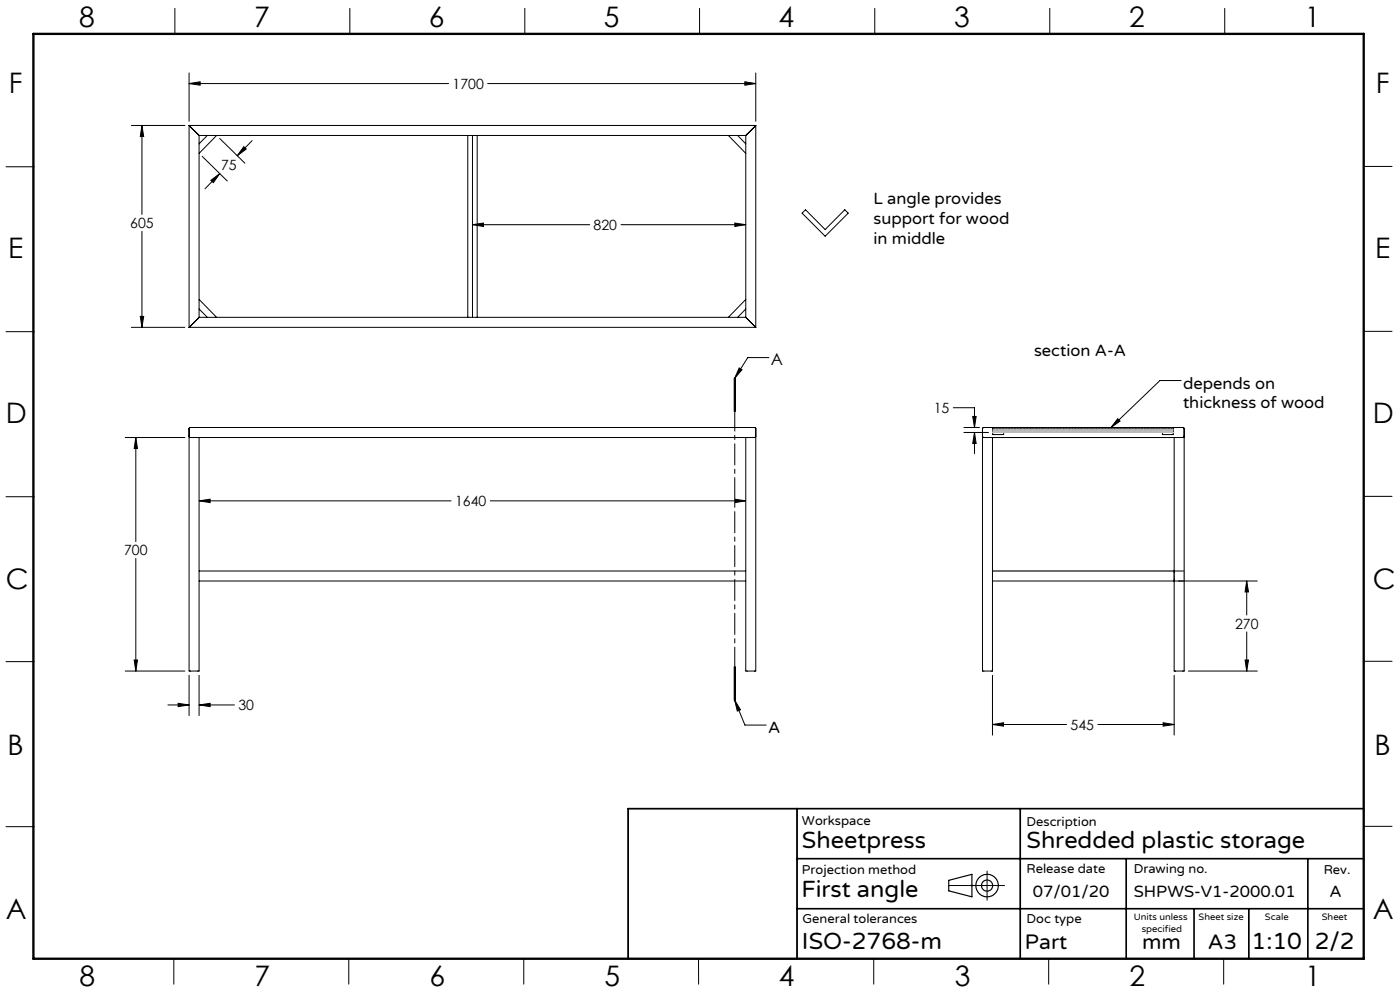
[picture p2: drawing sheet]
<svg xmlns="http://www.w3.org/2000/svg" width="420mm" height="297mm" viewBox="0 0 420 297" stroke-linecap="round" stroke-linejoin="round" font-family="sans-serif">
<g fill="none" stroke="#000" stroke-width=".35">
<path d="M284.6 263.8l7-1.8v6.8l-7-1.8z"/>
<circle cx="296.1" cy="265.4" r="1.66"/>
<circle cx="296.1" cy="265.4" r="3.4"/>
</g>
<g fill="none" stroke="#c0c0c0" stroke-width=".3">
<path d="M297.8 129.6h54.1M297.8 128.1h54.2M298.2 128.5l-.4 .4M298.7 128.5l-.9 .9M299.1 128.5l-1.1 1.1M299.6 128.5l-1.1 1.1M300 128.5l-1.1 1.1M300.5 128.5l-1.1 1.1M300.9 128.5l-1.1 1.1M301.4 128.5l-1.1 1.1M301.8 128.5l-1.1 1.1M302.3 128.5l-1.1 1.1"/>
<path d="M302.7 128.5l-1.1 1.1M303.2 128.5l-1.1 1.1M303.6 128.5l-1.1 1.1M304.1 128.5l-1.1 1.1M304.5 128.5l-1.1 1.1M305 128.5l-1.1 1.1M305.4 128.5l-1.1 1.1M305.9 128.5l-1.1 1.1M306.3 128.5l-1.1 1.1M306.8 128.5l-1.1 1.1M307.2 128.5l-1.1 1.1M307.7 128.5l-1.1 1.1"/>
<path d="M308.1 128.5l-1.1 1.1M308.6 128.5l-1.2 1.1M309 128.5l-1.1 1.1M309.5 128.5l-1.1 1.1M309.9 128.5l-1.1 1.1M310.4 128.5l-1.2 1.1M310.8 128.5l-1.1 1.1M311.3 128.5l-1.1 1.1M311.7 128.5l-1.1 1.1M312.1 128.5l-1.1 1.1M312.6 128.5l-1.1 1.1M313.1 128.5l-1.1 1.1"/>
<path d="M313.5 128.5l-1.1 1.1M313.9 128.5l-1.1 1.1M314.4 128.5l-1.1 1.1M314.9 128.5l-1.1 1.1M315.3 128.5l-1.1 1.1M315.7 128.5l-1.1 1.1M316.2 128.5l-1.1 1.1M316.7 128.5l-1.1 1.1M317.1 128.5l-1.1 1.1M317.5 128.5l-1.1 1.1M318 128.5l-1.1 1.1M318.5 128.5l-1.2 1.1"/>
<path d="M318.9 128.5l-1.1 1.1M319.3 128.5l-1.1 1.1M319.8 128.5l-1.1 1.1M320.3 128.5l-1.2 1.1M320.7 128.5l-1.1 1.1M321.1 128.5l-1.1 1.1M321.6 128.5l-1.1 1.1M322 128.5l-1.1 1.1M322.5 128.5l-1.1 1.1M322.9 128.5l-1.1 1.1M323.4 128.5l-1.1 1.1M323.8 128.5l-1.1 1.1"/>
<path d="M324.3 128.5l-1.1 1.1M324.7 128.5l-1.1 1.1M325.2 128.5l-1.1 1.1M325.6 128.5l-1.1 1.1M326.1 128.5l-1.1 1.1M326.5 128.5l-1.1 1.1M327 128.5l-1.1 1.1M327.4 128.5l-1.1 1.1M327.9 128.5l-1.1 1.1M328.3 128.5l-1.1 1.1M328.8 128.5l-1.1 1.1M329.2 128.5l-1.1 1.1"/>
<path d="M329.7 128.5l-1.1 1.1M330.1 128.5l-1.1 1.1M330.6 128.5l-1.1 1.1M331 128.5l-1.1 1.1M331.5 128.5l-1.1 1.1M331.9 128.5l-1.1 1.1M332.4 128.5l-1.1 1.1M332.8 128.5l-1.1 1.1M333.3 128.5l-1.1 1.1M333.7 128.5l-1.1 1.1M334.2 128.5l-1.1 1.1M334.6 128.5l-1.1 1.1"/>
<path d="M335.1 128.5l-1.2 1.1M335.5 128.5l-1.1 1.1M336 128.5l-1.1 1.1M336.4 128.5l-1.1 1.1M336.9 128.5l-1.2 1.1M337.3 128.5l-1.1 1.1M337.7 128.5l-1 1.1M338.2 128.5l-1.1 1.1M338.6 128.5l-1.1 1.1M339.1 128.5l-1.1 1.1M339.5 128.5l-1 1.1M340 128.5l-1.1 1.1"/>
<path d="M340.4 128.5l-1.1 1.1M340.9 128.5l-1.1 1.1M341.3 128.5l-1 1.1M341.8 128.5l-1.1 1.1M342.2 128.5l-1.1 1.1M342.7 128.5l-1.1 1.1M343.1 128.5l-1 1.1M343.6 128.5l-1.1 1.1M344 128.5l-1.1 1.1M344.5 128.5l-1.1 1.1M344.9 128.5l-1.1 1.1M345.4 128.5l-1.1 1.1"/>
<path d="M345.8 128.5l-1.1 1.1M346.3 128.5l-1.1 1.1M346.7 128.5l-1.1 1.1M347.2 128.5l-1.1 1.1M347.6 128.5l-1.1 1.1M348.1 128.5l-1.1 1.1M348.5 128.5l-1.1 1.1M349 128.5l-1.1 1.1M349.4 128.5l-1.1 1.1M349.9 128.5l-1.1 1.1M350.3 128.5l-1.1 1.1M350.8 128.5l-1.1 1.1"/>
<path d="M351.2 128.5l-1.1 1.1M351.7 128.5l-1.1 1.1M352 128.7l-1 .9M352 129.1l-.5 .5M352.2 172.4v-1.3h-54.5v1.5M355.2 171.1v3M291.1 265.4h1M291.2 265l.7 .7M291.6 264.9v1M291.9 265l-.7 .7"/>
</g>
<g fill="none" stroke="#000" stroke-width=".3">
<path d="M52.5 2.5v7.7M105 2.5v7.7M157.4 2.5v7.7M209.9 2.5v7.7M262.4 2.5v7.7M314.9 2.5v7.7M367.4 2.5v7.7M39.4 37.6h16.1M42.6 37.6v26.7M42.6 37.6l.5 3.3h-1zM56.7 21.9v14.4M56.7 25h77.9"/>
<path d="M56.7 25l3.3-.5v1zM56.7 37.6l2.6 2.6M56.7 37.6v60.5M56.7 37.6h170M146.3 25h80.4M223.4 24.5l3.3 .5-3.3 .5zM226.3 38l-2.6 2.6M226.7 21.9v14.4M226.7 37.6l-.4 .4M226.7 37.6v60.5M1.8 50h8.5M59.3 40.2l.4 .4"/>
<path d="M59.7 40.6v54.5M59.7 40.6h164M60.6 46.8l7.6 7.5M62.2 40.6l-2.5 2.5M63.3 54l2.6-2-1.9 2.7zM65 40.6l-5.3 5.4M65.9 41.5l7.5 7.4M65.9 52l-4.4 4.6M73.1 44l.8 .7-2.7 2zM75.6 42.2l-4.4 4.5M140.3 40.6v54.5M141.7 40.6v54.5"/>
<path d="M143.2 40.6v54.5M218.5 40.6l5.2 5.4M221.3 40.6l2.4 2.5M223.7 40.6v54.5M409.1 49.9h8.5M42.6 69.3v28.8M141.7 67.3l3.3-.5v1.1zM141.7 67.3h35.2M186.3 67.3h37.4M220.5 66.8l3.2 .5-3.2 .6zM241.7 62.9l5.8 5.9 5.9-5.9 1.1 1-7 6.9-6.9-6.9zM1.8 99.4h8.5"/>
<path d="M39.4 98.1h16.1M42.1 94.8h1l-.5 3.3zM56.7 98.1h170M59.3 95.5l-2.6 2.6M59.7 95.1l-.4 .4M59.7 95.1h164M59.7 92.6l2.5 2.5M59.7 89.7l5.3 5.4M223.7 95.1l.5 .4M223.7 92.6l-2.4 2.5M223.7 89.7l-5.2 5.4M224.2 95.5l2.1 2.2"/>
<path d="M226.3 97.7l.4 .4M409.1 99.3h8.5M220.3 113.3v10M220.4 113.3v10M220.6 113.3v10M221.8 110.3l.8 .5-2.2 2.5zM230.7 107.2h-6.4l-3.9 6.1M354.3 114h-6.3l-14.7 14.1M37.6 131.1h17.9M40.7 131.1v31.2M40.7 131.1l.5 3.3h-.9zM57.2 131.1h-.5v70h3v-70"/>
<path d="M57.2 131.1h2.5M59.7 131.1h164M140.5 131.1h.1M142.9 131.1h.1M223.7 131.1v70h3v-70h-.4M223.7 131.1h2.6M226.7 130.7v-2.3l-.3-.3h-169.4l-.3 .4v2.2l.5 .4M226.7 130.7l-.4 .4M286 122.2h6.3v5.9M289.2 129.6h7.3M289.2 128.1h4.7M291.8 124.8h1l-.5 3.3z"/>
<path d="M292.3 129.6v6.4M292.3 129.6l.5 3.3h-1zM294.7 130.7v-2.3l.4-.3h59.9l.2 .3v2.4l-.3 .3M294.7 130.7l.4 .4M295.1 131.1h-.4v70h3v-27M295.1 131.1h2.6M297.7 131.1v40M297.7 131.1h54.5M297.8 128.1v2.1h3.3v-.6M298.2 128.1l-.4 .4M298.6 128.1l-.8 .8M299.1 128.1l-1.3 1.3"/>
<path d="M299.5 128.1l-1.5 1.5M300 128.1l-1.5 1.5M300.4 128.1l-1.5 1.5M300.9 128.1l-1.5 1.5M301.3 128.1l-1.5 1.5M301.8 128.1l-1.5 1.5M302.2 128.1l-1.5 1.5M302.7 128.1l-1.5 1.5M303.1 128.1l-1.5 1.5M303.6 128.1l-1.5 1.5M304 128.1l-1.5 1.5M304.5 128.1l-1.5 1.5"/>
<path d="M304.9 128.1l-1.5 1.5M305.4 128.1l-1.5 1.5M305.8 128.1l-1.5 1.5M306.3 128.1l-1.5 1.5M306.7 128.1l-1.5 1.5M307.2 128.1l-1.5 1.5M307.6 128.1l-1.5 1.5M308.1 128.1l-1.5 1.5M308.5 128.1l-1.5 1.5M309 128.1l-1.6 1.5M309.4 128.1l-1.5 1.5M309.8 128.1l-1.4 1.5"/>
<path d="M310.3 128.1l-1.5 1.5M310.8 128.1l-1.6 1.5M311.2 128.1l-1.5 1.5M311.6 128.1l-1.4 1.5M312.1 128.1l-1.5 1.5M312.6 128.1l-1.6 1.5M313 128.1l-1.5 1.5M313.4 128.1l-1.4 1.5M313.9 128.1l-1.5 1.5M314.4 128.1l-1.6 1.5M314.8 128.1l-1.5 1.5M315.2 128.1l-1.4 1.5"/>
<path d="M315.7 128.1l-1.5 1.5M316.2 128.1l-1.6 1.5M316.6 128.1l-1.5 1.5M317 128.1l-1.4 1.5M317.5 128.1l-1.5 1.5M318 128.1l-1.6 1.5M318.4 128.1l-1.5 1.5M318.8 128.1l-1.5 1.5M319.3 128.1l-1.5 1.5M319.7 128.1l-1.5 1.5M320.2 128.1l-1.5 1.5M320.6 128.1l-1.5 1.5"/>
<path d="M321.1 128.1l-1.5 1.5M321.5 128.1l-1.5 1.5M322 128.1l-1.5 1.5M322.4 128.1l-1.5 1.5M322.9 128.1l-1.5 1.5M323.3 128.1l-1.5 1.5M323.8 128.1l-1.5 1.5M324.2 128.1l-1.5 1.5M324.7 128.1l-1.5 1.5M325.1 128.1l-1.5 1.5M325.6 128.1l-1.5 1.5M326 128.1l-1.5 1.5"/>
<path d="M326.5 128.1l-1.5 1.5M326.9 128.1l-1.5 1.5M327.4 128.1l-1.5 1.5M327.8 128.1l-1.5 1.5M328.3 128.1l-1.5 1.5M328.7 128.1l-1.5 1.5M329.2 128.1l-1.5 1.5M329.6 128.1l-1.5 1.5M330.1 128.1l-1.5 1.5M330.5 128.1l-1.5 1.5M331 128.1l-1.5 1.5M331.4 128.1l-1.5 1.5"/>
<path d="M331.9 128.1l-1.5 1.5M332.3 128.1l-1.5 1.5M332.8 128.1l-1.5 1.5M333.2 128.1l-1.5 1.5M333.5 128.3l-1.3 1.3M334.1 128.1l-1.5 1.5M334.5 128.1l-1.4 1.5M335 128.1l-1.5 1.5M335.3 125.5l.7 .7-2.7 1.9zM335.5 128.1l-1.6 1.5M335.9 128.1l-1.5 1.5M336.3 128.1l-1.4 1.5"/>
<path d="M336.8 128.1l-1.5 1.5M337.3 128.1l-1.6 1.5M337.7 128.1l-1.5 1.5M338.1 128.1l-1.4 1.5M338.6 128.1l-1.5 1.5M339.1 128.1l-1.6 1.5M339.5 128.1l-1.5 1.5M339.9 128.1l-1.4 1.5M340.4 128.1l-1.5 1.5M340.9 128.1l-1.6 1.5M341.3 128.1l-1.5 1.5M341.7 128.1l-1.4 1.5"/>
<path d="M342.2 128.1l-1.5 1.5M342.7 128.1l-1.6 1.5M343.1 128.1l-1.5 1.5M343.5 128.1l-1.4 1.5M344 128.1l-1.5 1.5M344.5 128.1l-1.6 1.5M344.9 128.1l-1.5 1.5M345.3 128.1l-1.5 1.5M345.8 128.1l-1.5 1.5M346.2 128.1l-1.5 1.5M346.7 128.1l-1.5 1.5M347.1 128.1l-1.5 1.5"/>
<path d="M347.6 128.1l-1.5 1.5M348 128.1l-1.5 1.5M348.5 128.1l-1.5 1.5M348.9 128.1l-1.5 1.5M349.4 128.1l-1.5 1.5M349.8 128.1l-1.5 1.5M350.3 128.1l-1.6 1.5v.6h3.3v-2.1M350.7 128.1l-1.5 1.5M351.2 128.1l-1.5 1.5M351.6 128.1l-1.5 1.5M352 128.2l-1.4 1.4M352 128.7l-1 .9"/>
<path d="M352 129.1l-.5 .5M352 129.6h-.1M352.2 131.1v70h3v-70h-.3M352.2 131.1h2.7M1.8 148.9h8.5M59.7 150.1h75.6M59.7 150.1l3.3-.5v1zM147.1 150.1h76.6M220.5 149.6l3.2 .5-3.2 .5zM409.1 148.8h8.5M40.7 167.4v33.7M59.7 171.1h164"/>
<path d="M59.7 174.1h164M297.7 171.1v3M297.7 171.1h57.5M297.7 174.1h79.5M352.2 171.1v.4M352.2 173.7v.4M374 174.1v10.2M374 174.1l.5 3.3h-1zM1.8 198.3h8.5M40.3 197.8h.9l-.5 3.3zM220.3 199.8v10M220.4 199.8v10"/>
<path d="M220.6 199.8v10zM373.5 197.8h1l-.5 3.3zM374 189.4v11.7M409.1 198.2h8.5M37.6 201.1h17.9M50.4 211.3h6.3M53.4 210.8l3.3 .5-3.3 .5zM56.7 202.4v12.1M59.7 202.4v12.1M59.7 211.3h10.6M59.7 211.3l3.3-.5v1zM220.4 209.9l1.7 2.8-.9 .4z"/>
<path d="M220.4 209.9l3.1 7.4h6.3M297.7 202.4v17.9M297.7 217.1h22.3M297.7 217.1l3.4-.5v1zM329.4 217.1h22.8M348.9 216.6l3.3 .5-3.3 .5zM352.2 202.4v17.9M356.5 201.1h20.7M1.8 247.8h8.5M188.5 242.4h50.6v44.9h-50.6zM409.1 247.6h8.5M284.6 265.4h16.8"/>
<path d="M296.1 261.1v8.7M52.1 287.3v7.7M104.6 287.3v7.7M157.1 287.3v7.7M209.6 287.3v7.7M262.1 287.3v7.7M314.6 287.3v7.7M367.1 287.3v7.7"/>
</g>
<path d="M239.1 242.4v44.9M239.1 257.3h170M306.1 242.4v44.9M337.9 257.3v30M392.4 257.3v30M409.1 242.4h-220.6v44.9M239.1 272.3h170M358.2 272.3v15M374.6 272.3v15" fill="none" stroke="#000" stroke-width=".5"/>
<path d="M10 10.2h399.1v277.1h-399.1z" fill="none" stroke="#000" stroke-width=".7"/>
<path d="M220.4 113.3v96.5" fill="none" stroke="#000" stroke-width=".3" stroke-dasharray="6.3 1.3 1.3 1.3" stroke-dashoffset=".6"/>
<g fill="#000">
<path d="M221.8 110.3l.8 .5-2.2 2.5zM220.4 209.9l1.7 2.8-.9 .4zM335.3 125.5l.7 .7-2.7 1.9z"/>
<path d="M292.3 129.6l.5 3.3h-1zM291.8 124.8h1l-.5 3.3z"/>
<path d="M40.3 197.8h.9l-.5 3.3zM40.7 131.1l.5 3.3h-.9zM59.7 150.1l3.3-.5v1zM220.5 149.6l3.2 .5-3.2 .5zM53.4 210.8l3.3 .5-3.3 .5zM59.7 211.3l3.3-.5v1zM141.7 67.3l3.3-.5v1.1zM220.5 66.8l3.2 .5-3.2 .6zM63.3 54l2.6-2-1.9 2.7zM73.1 44l.8 .7-2.7 2zM42.1 94.8h1l-.5 3.3zM42.6 37.6l.5 3.3h-1zM56.7 25l3.3-.5v1zM223.4 24.5l3.3 .5-3.3 .5zM348.9 216.6l3.3 .5-3.3 .5zM297.7 217.1l3.4-.5v1zM374 174.1l.5 3.3h-1zM373.5 197.8h1l-.5 3.3z"/>
</g>
<g font-size="8.5">
<text x="23.8" y="8">8</text>
<text x="76.3" y="8">7</text>
<text x="128.7" y="8">6</text>
<text x="181.2" y="8">5</text>
<text x="233.6" y="8">4</text>
<text x="286.3" y="8">3</text>
<text x="338.7" y="8">2</text>
<text x="391.4" y="8">1</text>
<text x="2.7" y="28">F</text>
<text x="412.8" y="28">F</text>
<text x="2.4" y="77.2">E</text>
<text x="412.5" y="77.2">E</text>
<text x="1.8" y="126.8">D</text>
<text x="411.9" y="126.9">D</text>
<text x="1.8" y="176.6">C</text>
<text x="411.9" y="176.7">C</text>
<text x="2.3" y="226.2">B</text>
<text x="412.4" y="226.2">B</text>
<text x="1.7" y="275.4">A</text>
<text x="411.8" y="275.5">A</text>
<text x="23.9" y="295.5">8</text>
<text x="76.4" y="295.5">7</text>
<text x="128.8" y="295.5">6</text>
<text x="181.3" y="295.5">5</text>
<text x="233.7" y="295.5">4</text>
<text x="286.4" y="295.5">3</text>
<text x="338.8" y="295.5">2</text>
<text x="391.5" y="295.5">1</text>
</g>
<g font-size="7.1">
<text x="240.6" y="254">Sheetpress</text>
<text x="308" y="254">Shredded plastic storage</text>
<text x="240.4" y="268.8">First angle</text>
<text x="240.6" y="284.3">ISO-2768-m</text>
<text x="375.5" y="284.3">1:10</text>
<text x="394.4" y="284.3">2/2</text>
</g>
<g font-size="6.3">
<text x="307.5" y="284.3">Part</text>
<text x="342.6" y="284.3">mm</text>
<text x="362.4" y="284.3">A3</text>
</g>
<g font-size="4.9">
<text x="262.1" y="61.2">L angle provides</text>
<text x="262.1" y="67.2">support for wood</text>
<text x="262.1" y="73.1">in middle</text>
<text x="310.2" y="106.7">section A-A</text>
<text x="231.2" y="109.5">A</text>
<text x="354.9" y="116.5">depends on</text>
<text x="354.9" y="122.4">thickness of wood</text>
<text x="230.4" y="219.8">A</text>
<text x="309.9" y="268.7">07/01/20</text>
<text x="340.1" y="268.7">SHPWS-V1-2000.01</text>
<text x="398.9" y="268.7">A</text>
</g>
<g font-size="4.2">
<text x="135.8" y="26.6">1700</text>
<text x="66.3" y="50.9">75</text>
<text x="39.1" y="68.4">605</text>
<text x="178.1" y="68.9">820</text>
<text x="280.1" y="123.8">15</text>
<text x="136.5" y="151.7">1640</text>
<text x="37.2" y="166.4">700</text>
<text x="370.5" y="188.4">270</text>
<text x="71.5" y="212.9">30</text>
<text x="321.2" y="218.7">545</text>
</g>
<g font-size="3.9">
<text x="240.6" y="247.2">Workspace</text>
<text x="307.9" y="247.4">Description</text>
<text x="240.6" y="262.1">Projection method</text>
<text x="308" y="261.5">Release date</text>
<text x="340.1" y="261.5">Drawing no.</text>
<text x="397.1" y="262.1">Rev.</text>
<text x="240.7" y="276.6">General tolerances</text>
<text x="308" y="276.6">Doc type</text>
</g>
<g font-size="2.8">
<text x="340.1" y="275.6">Units unless</text>
<text x="359.6" y="275.6">Sheet size</text>
<text x="379.5" y="275.8">Scale</text>
<text x="396.5" y="275.6">Sheet</text>
<text x="342.5" y="279.4">specified</text>
</g>
</svg>
